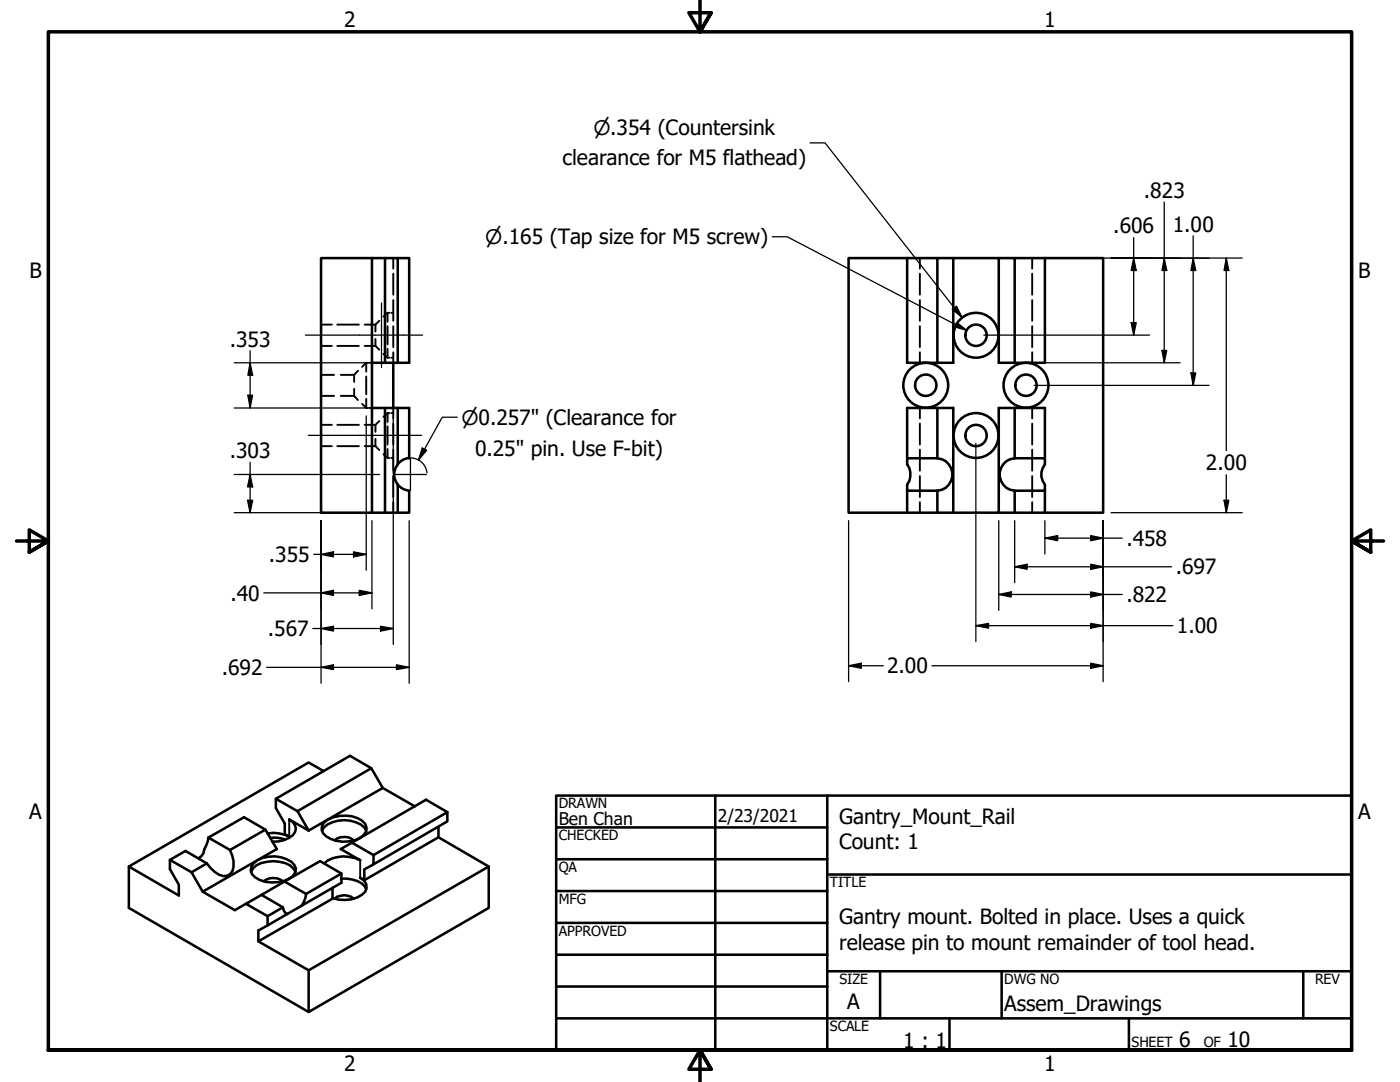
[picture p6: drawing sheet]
<svg xmlns="http://www.w3.org/2000/svg" width="279mm" height="216mm" viewBox="0 0 279 216" stroke-linecap="round" stroke-linejoin="round" font-family="sans-serif">
<!-- layer: Hidden (ANSI) -->
<g fill="none" stroke="#000" stroke-width=".38">
<path d="M78.5 51.5v2.1M78.5 54.6v4.2M78.5 59.9v4.1M183.6 51.5v2.1M183.6 54.6v4.2M183.6 59.9v4.1M206 51.5v2.1M206 54.6v4.2M206 59.9v4.1M64.1 69h2.1M64.1 64.8h2.1M64.1 79h2.6"/>
<path d="M64.1 74.8h2.6M67.3 69h4.3M67.3 64.8h4.3M68 79h2.7M68 74.8h2.7M70.7 77.6v1.4M70.7 79l.7 .8M71.4 74l-.7 .8v1.4M72.8 69h2.1M72.8 64.8h2.1M73.1 72.4v1.8M73.1 75.1v3.6"/>
<path d="M73.1 79.6v1.8M73.1 72.4l-.8 .8M73.1 72.4h.4M73.9 72.4h.3M74.9 64.8v1.4M74.9 67.6v1.4M74.9 69l.8 .8M75.7 64l-.8 .8M76.5 70.6l.8 .8M77.3 62.4v1.8M77.3 65.1v3.6M77.3 69.6v1.8"/>
<path d="M77.3 62.4l-.8 .8M77.3 71.4h.4M77.3 62.4h.4M78.1 71.4h.4M78.1 62.4h.4M78.5 65.1v4.2M78.5 70.3v2.1M183.6 65.1v4.2M183.6 70.3v2.1M206 65.1v4.2M206 70.3v2.1M64.1 89h2.1"/>
<path d="M64.1 84.8h2.1M67.3 89h4.3M67.3 84.8h4.3M72.3 80.6l.8 .8M72.8 89h2.1M72.8 84.8h2.1M73.1 81.4h.4M73.9 81.4h.3M74.9 84.8v1.4M74.9 87.6v1.4M74.9 89l.8 .8M75.7 84l-.8 .8"/>
<path d="M76.5 90.6l.8 .8M77.3 82.4v1.8M77.3 85.1v3.6M77.3 89.6v1.8M77.3 82.4l-.8 .8M77.3 91.4h.4M77.3 82.4h.4M78.1 91.4h.4M78.1 82.4h.4M78.5 81.4v2.1M78.5 84.5v4.2M78.5 89.7v4.2"/>
<path d="M78.5 95v4.2M183.6 81.4v2.1M183.6 84.5v4.2M183.6 89.7v4.2M183.6 95v4.2M206 81.4v2.1M206 84.5v4.2M206 89.7v4.2M206 95v4.2M78.5 100.2v2.1M183.6 100.2v2.1M206 100.2v2.1"/>
</g>
<!-- layer: Visible (ANSI) -->
<g fill="none" stroke="#000" stroke-width=".51">
<path d="M74.2 51.5h-10.1v50.8h10.1M74.2 51.5h2.6M74.2 51.5v50.8M79.4 51.5h2.3v20.9h-7.5M181 51.5h6.1v20.9M181 51.5v20.9h9.2v-20.9M181 51.5h-11.6v50.8h11.6M187.1 51.5h3.1M190.2 51.5h9.1v20.9h9.2v-20.9M199.3 51.5h3.2v20.9M202.5 51.5h6M208.5 51.5h11.7v50.8h-11.7"/>
<path d="M76.8 72.4v-20.9h2.6v20.9M78.5 72.4v9M74.2 81.4h5.2M76.8 81.4v20.9h2.6M79.4 81.4v11.2a3.2 3.2 0 0 0 0 4.1M79.4 96.7v5.6h2.3v-4.4M79.4 81.4h2.3v10M79.4 96.7a3.3 3.3 0 0 0 2.3 1.2M81.7 91.4a3.3 3.3 0 0 0-2.3 1.2M181 91.4v-10h9.2v20.9h-3.1v-4.4M181 97.9v4.4M187.1 91.4h-6.1v1.2a3.4 3.4 0 0 1 0 4.1v1.2h6.1"/>
<path d="M187.1 91.4a3.2 3.2 0 0 1 3 3.3 3.2 3.2 0 0 1-3 3.2M187.1 81.4v10M202.5 91.4a3.2 3.2 0 0 0-3 3.3 3.2 3.2 0 0 0 3 3.2M202.5 91.4h6v1.2a3.2 3.2 0 0 0 0 4.1v1.2h-6M202.5 97.9v4.4h6M202.5 81.4v10M208.5 91.4v-10h-9.2v20.9h-9.1M208.5 97.9v4.4M74.2 102.3h2.6M181 102.3h6.1M199.3 102.3h3.2M55.1 159.4l14.7-8.6 4.3 2.5-14.7 8.6"/>
<path d="M64.6 153.9l-3-1.8-35.9 20.8 10 5.8v-2.2l-1.8-3.1v-1.8l3.1-1.8 4.3 2.5M74.1 153.3l2.3 3.9M76.4 157.2l6.4 3.7M76.4 157.2l-14.8 8.5M25.7 172.9v8.3l35.9 20.7M33.9 171.6l4.3 2.5M40.4 177.9l6.5 3.7 2.2-1.3M41.6 167.1l-.1 .8-.7 1.6-.2 .8-1 1M41.6 167.1l7.1-4 4.3 2.4 2.2 3.9-14.8 8.5-2.2-3.8 3.1-1.8M41.6 167.1l4.3 2.5M45.9 169.6a5.3 5.3 0 0 1 .5 4.1 1.82 1.82 0 0 1-2.6 .9l-1.8-1.4-.7-.9M50.1 174a3.5 3.5 0 0 1 3.2-2 7.3 7.3 0 0 1 4.5 .7l.7 .6 .5 .7"/>
<path d="M50.6 172.3a6.3 6.3 0 0 1 7.6-.3 1.72 1.72 0 0 1 .3 2.8 6.6 6.6 0 0 1-7.6 .3 1.72 1.72 0 0 1-.3-2.8zM52.2 178.6l-3.1 1.7 4.3 2.5M52.6 175.8a3.2 3.2 0 0 1 3.9 0M53 165.5l-7.1 4.1M53.9 167.2l1.1-.1 1.9 .4M56.8 175.9l-4.6 2.7 4.3 2.4M56.8 175.9l7.1-4.1 4.2 2.5v1.8l-7.9 4.6M56.8 175.9l4.3 2.5M61.1 178.4l-.1 .7-.8 1.6M61.6 165.7l-2.2-3.8-4.3-2.5v1.8l1.7 3.1v2.1l.9 .5a7.1 7.1 0 0 0-4.3-.6M61.6 165.7l-3.9-2.2a1.92 1.92 0 0 1 1.4 1.9 1.92 1.92 0 0 1-1.4 1.8l-1 .4-2.3 .4M64.3 165.8a3.8 3.8 0 0 1 3.1-2 6.3 6.3 0 0 1 5.3 1.3l.4 .7"/>
<path d="M64.7 172.3a6.6 6.6 0 0 1 7.2-.7l-3.9-2.2 2.2-1.3 4.3 2.5v1.9l-1.8 1v2.1M64.7 164.1a6.7 6.7 0 0 1 7.6-.3 1.91 1.91 0 0 1 .9 1.8 1.91 1.91 0 0 1-1.3 1.6 6.4 6.4 0 0 1-7.4-1l-.3-.7 .1-.7zM66.4 177.2v2.1l-14.8 8.5v-2.1l5.7-3.3M66.8 167.7a2.86 2.86 0 0 1 3.7 0M66.8 179.3a2.86 2.86 0 0 1 3.7 0M68.1 175.3a4.8 4.8 0 0 1 5 2.1M68.1 174.3l-7 4.1M72.7 175.6l-.8-.5a1.89 1.89 0 0 1 1.3 1.6 1.89 1.89 0 0 1-1 1.9 6.4 6.4 0 0 1-5.8 .6M74.5 170.6l14.8-8.5v1.8l-14.8 8.6M87.5 165v2.1l-14.8 8.5M87.5 167.1l10 5.8-35.9 20.7-10-5.8M89.3 162.1l-4.3-2.5-14.8 8.5"/>
<path d="M97.5 172.9v8.3l-35.9 20.7v-8.3M56.5 181l.4 1.1 .4 .3M56.5 181l-3.1 1.8v1.9M60.2 180.7l-2.9 1.7"/>
<circle cx="184.8" cy="76.9" r="4.5"/>
<circle cx="184.8" cy="76.9" r="2.13"/>
<circle cx="194.8" cy="66.9" r="4.5"/>
<circle cx="194.8" cy="66.9" r="2.13"/>
<circle cx="204.8" cy="76.9" r="4.5"/>
<circle cx="204.8" cy="76.9" r="2.13"/>
<circle cx="194.8" cy="86.9" r="4.5"/>
<circle cx="194.8" cy="86.9" r="2.13"/>
</g>
<!-- layer: Visible Narrow (ANSI) -->
<path d="M57.7 163.5v3.4M71.9 171.6v3.5" fill="none" stroke="#000" stroke-width=".38"/>
<!-- layer: Border (ANSI) -->
<path d="M139.7 0v6.3l-2.2-3.8h4.4l-2.2 3.8 2.2-3.8M3.3 107.9h6.4l-3.9-2.2v4.5l3.9-2.3-3.9 2.3M276.1 107.9h-6.4l3.9-2.2v4.5l-3.9-2.3 3.9 2.3M9.7 209.5v-203.2h260v203.2h-260h260M141.9 213.4l-2.2-3.9 2.2 3.9h-4.4l2.2-3.9v6.4" fill="none" stroke="#000" stroke-width=".7"/>
<!-- layer: Title (ANSI) -->
<g fill="none" stroke="#000" stroke-width=".51">
<path d="M111 158.8h158.7v50.7h-158.7zM142.7 158.8v50.7M165.1 158.8v50.7M111 165.1h54.1M111 171.4h54.1M111 177.8h54.1M165.1 174.5h104.6M111 184.1h54.1M111 190.5h54.1M111 196.8h54.1M165.1 193.8h104.6M175.6 193.8v9.4"/>
<path d="M199.9 193.8v9.4M260.1 193.8v9.4M111 203.2h158.7M189.5 203.2v6.3M225.3 203.2v6.3"/>
</g>
<!-- layer: Centerline (ANSI) -->
<path d="M61 66.9h23.3M76.1 60.5v12.8M61.5 86.9h22.6" fill="none" stroke="#000" stroke-width=".25"/>
<!-- layer: Dimension (ANSI) -->
<g fill="none" stroke="#000" stroke-width=".25">
<path d="M161.7 28.5h3l27.3 34.9M154.1 47.2h3l35.8 18.7M200.9 51.5h47M226.3 51.5l.5 2.5h-1.1zM226.3 47.4v19.5M232.3 51.5l.6 2.5h-1zM232.3 40.3v32.1M238.1 51.5l.5 2.5h-.9zM238.1 47.1v29.8M244.7 51.5l.5 2.5h-.9zM244.7 51.5v38.4M46.7 72.4h28.5"/>
<path d="M49.5 78.9h.9l-.5 2.5zM49.9 72.4l.5 2.5h-.9zM49.9 70v11.4M190.1 61.7l.8-.6 1.1 2.3zM190.9 64.3l2 1.6-2.4-.7zM196.3 66.9h33.1M204.1 72.4h31.4M206.4 76.9h34.9M225.7 64.4h1.1l-.5 2.5zM231.9 69.9h1l-.6 2.5zM237.7 74.4h.9l-.5 2.5zM46.7 81.4h28.5"/>
<path d="M46.7 94.7h28.8M49.4 99.8h1l-.5 2.5zM49.9 94.7l.5 2.5h-1zM49.9 92.3v10M73.1 83v3.8M73.1 87v26.8M78.5 83v3.8M78.5 87v7.6M78.5 94.8v33.8M80.6 91.6a3.3 3.3 0 0 1 4.6 2.7M84.3 89.4l.9 .5-1.7 1.9zM91.2 83.2h-2.9l-4.8 8.6"/>
<path d="M194.8 88.5v39.5M244.3 99.8h.9l-.5 2.5zM244.7 94.7v7.6M46.7 102.3h31.1M52.6 118.3h21.6M62.6 110.6h10.5M64.1 118.3l2.4-.5v1zM64.1 110.6l2.4-.5v1zM64.1 103.9v32.4M70.5 110.1l2.6 .5-2.6 .5zM71.7 117.8l2.5 .5-2.5 .5zM74.2 103.9v17.6"/>
<path d="M81.7 103.9v32.4M169.4 103.9v32.1M199.3 118.6l2.5-.5v1zM199.3 118.6h24.7M199.3 103.9v17.9M202.5 113.1l2.5-.5v1zM202.5 113.1h31.3M202.5 103.9v12.4M208.5 107.4l2.6-.5v1zM208.5 107.4h15.5M208.5 103.9v6.7M217.7 106.9l2.5 .5-2.5 .5z"/>
<path d="M217.7 112.6l2.5 .5-2.5 .5zM217.7 118.1l2.5 .5-2.5 .5zM220.2 103.9v32.1M221.7 102.3h26.2M53.2 133.2h28.5M62.4 125.4h16.1M64.1 133.2l2.4-.5v.9zM64.1 125.4l2.4-.4v.9zM75.9 125l2.6 .4-2.6 .5zM79.1 132.7l2.6 .5-2.6 .4zM169.4 132.8l2.5-.5v1zM169.4 132.8h6.9"/>
<path d="M186 132.8h34.2M194.8 124.8l2.5-.4v.9zM194.8 124.8h39.3M217.7 132.3l2.5 .5-2.5 .5zM217.7 124.4l2.5 .4-2.5 .5z"/>
</g>
<g fill="#000">
<path d="M226.3 51.5l.5 2.5h-1.1z" fill-rule="evenodd"/>
<path d="M232.3 51.5l.6 2.5h-1z" fill-rule="evenodd"/>
<path d="M238.1 51.5l.5 2.5h-.9z" fill-rule="evenodd"/>
<path d="M244.7 51.5l.5 2.5h-.9z" fill-rule="evenodd"/>
<path d="M49.5 78.9h.9l-.5 2.5z" fill-rule="evenodd"/>
<path d="M49.9 72.4l.5 2.5h-.9z" fill-rule="evenodd"/>
<path d="M190.1 61.7l.8-.6 1.1 2.3z" fill-rule="evenodd"/>
<path d="M190.9 64.3l2 1.6-2.4-.7z" fill-rule="evenodd"/>
<path d="M225.7 64.4h1.1l-.5 2.5z" fill-rule="evenodd"/>
<path d="M231.9 69.9h1l-.6 2.5z" fill-rule="evenodd"/>
<path d="M237.7 74.4h.9l-.5 2.5z" fill-rule="evenodd"/>
<path d="M49.4 99.8h1l-.5 2.5z" fill-rule="evenodd"/>
<path d="M49.9 94.7l.5 2.5h-1z" fill-rule="evenodd"/>
<path d="M84.3 89.4l.9 .5-1.7 1.9z" fill-rule="evenodd"/>
<path d="M244.3 99.8h.9l-.5 2.5z" fill-rule="evenodd"/>
<path d="M64.1 118.3l2.4-.5v1z" fill-rule="evenodd"/>
<path d="M64.1 110.6l2.4-.5v1z" fill-rule="evenodd"/>
<path d="M70.5 110.1l2.6 .5-2.6 .5z" fill-rule="evenodd"/>
<path d="M71.7 117.8l2.5 .5-2.5 .5z" fill-rule="evenodd"/>
<path d="M199.3 118.6l2.5-.5v1z" fill-rule="evenodd"/>
<path d="M202.5 113.1l2.5-.5v1z" fill-rule="evenodd"/>
<path d="M208.5 107.4l2.6-.5v1z" fill-rule="evenodd"/>
<path d="M217.7 106.9l2.5 .5-2.5 .5z" fill-rule="evenodd"/>
<path d="M217.7 112.6l2.5 .5-2.5 .5z" fill-rule="evenodd"/>
<path d="M217.7 118.1l2.5 .5-2.5 .5z" fill-rule="evenodd"/>
<path d="M64.1 133.2l2.4-.5v.9z" fill-rule="evenodd"/>
<path d="M64.1 125.4l2.4-.4v.9z" fill-rule="evenodd"/>
<path d="M75.9 125l2.6 .4-2.6 .5z" fill-rule="evenodd"/>
<path d="M79.1 132.7l2.6 .5-2.6 .4z" fill-rule="evenodd"/>
<path d="M169.4 132.8l2.5-.5v1z" fill-rule="evenodd"/>
<path d="M194.8 124.8l2.5-.4v.9z" fill-rule="evenodd"/>
<path d="M217.7 132.3l2.5 .5-2.5 .5z" fill-rule="evenodd"/>
<path d="M217.7 124.4l2.5 .4-2.5 .5z" fill-rule="evenodd"/>
</g>
<!-- layer: Center Mark (ANSI) -->
<path d="M75.5 94.7h.3M78.7 94.7h6.4M81.9 91.5v6.4" fill="none" stroke="#000" stroke-width=".25"/>
<g font-size="4.2">
<text x="68.7" y="5.3">2</text>
<text x="208.4" y="5.3">1</text>
<text x="112.3" y="32.9">clearance for M5 flathead)</text>
<text x="228.3" y="39.5">.823</text>
<text x="222.2" y="46.5">.606</text>
<text x="234.1" y="46.2">1.00</text>
<text x="5.9" y="55.5">B</text>
<text x="271.1" y="55.5">B</text>
<text x="45.8" y="69.2">.353</text>
<text x="45.8" y="91.4">.303</text>
<text x="94.8" y="91">0.25&quot; pin. Use F-bit)</text>
<text x="240.7" y="93.9">2.00</text>
<text x="53.7" y="112.1">.355</text>
<text x="224.8" y="108.9">.458</text>
<text x="46" y="119.8">.40</text>
<text x="234.6" y="114.6">.697</text>
<text x="224.8" y="120.1">.822</text>
<text x="53.5" y="126.9">.567</text>
<text x="234.9" y="126.4">1.00</text>
<text x="44.3" y="134.7">.692</text>
<text x="177" y="134.4">2.00</text>
<text x="5.8" y="163.4">A</text>
<text x="167.4" y="164.4">Gantry_Mount_Rail</text>
<text x="271" y="163.4">A</text>
<text x="167.4" y="169.4">Count: 1</text>
<text x="167.4" y="184.5">Gantry mount. Bolted in place. Uses a quick</text>
<text x="167.4" y="189.5">release pin to mount remainder of tool head.</text>
<text x="169.1" y="201.3">A</text>
<text x="200.4" y="201.8">Assem_Drawings</text>
<text x="180.3" y="209">1 : 1</text>
<text x="235.3" y="209">6</text>
<text x="245" y="209">10</text>
<text x="68.7" y="213.6">2</text>
<text x="208.4" y="213.6">1</text>
</g>
<g font-size="4">
<text x="118.4" y="26.9">⌀.354 (Countersink</text>
<text x="96.8" y="48.7">⌀.165 (Tap size for M5 screw)</text>
<text x="92.1" y="84.8">⌀0.257&quot; (Clearance for</text>
</g>
<g font-size="3.5">
<text x="111.5" y="164.5">Ben Chan</text>
<text x="143.3" y="164">2/23/2021</text>
</g>
<g font-size="2.8">
<text x="111.5" y="161.3">DRAWN</text>
<text x="111.5" y="167.7">CHECKED</text>
<text x="111.5" y="174.1">QA</text>
<text x="165.6" y="177">TITLE</text>
<text x="111.5" y="180.4">MFG</text>
<text x="111.5" y="186.8">APPROVED</text>
<text x="167.5" y="196.4">SIZE</text>
<text x="200.4" y="196.4">DWG NO</text>
<text x="262.4" y="196.3">REV</text>
<text x="165.6" y="205.8">SCALE</text>
<text x="225.8" y="209">SHEET</text>
<text x="240.2" y="209">OF</text>
</g>
</svg>
